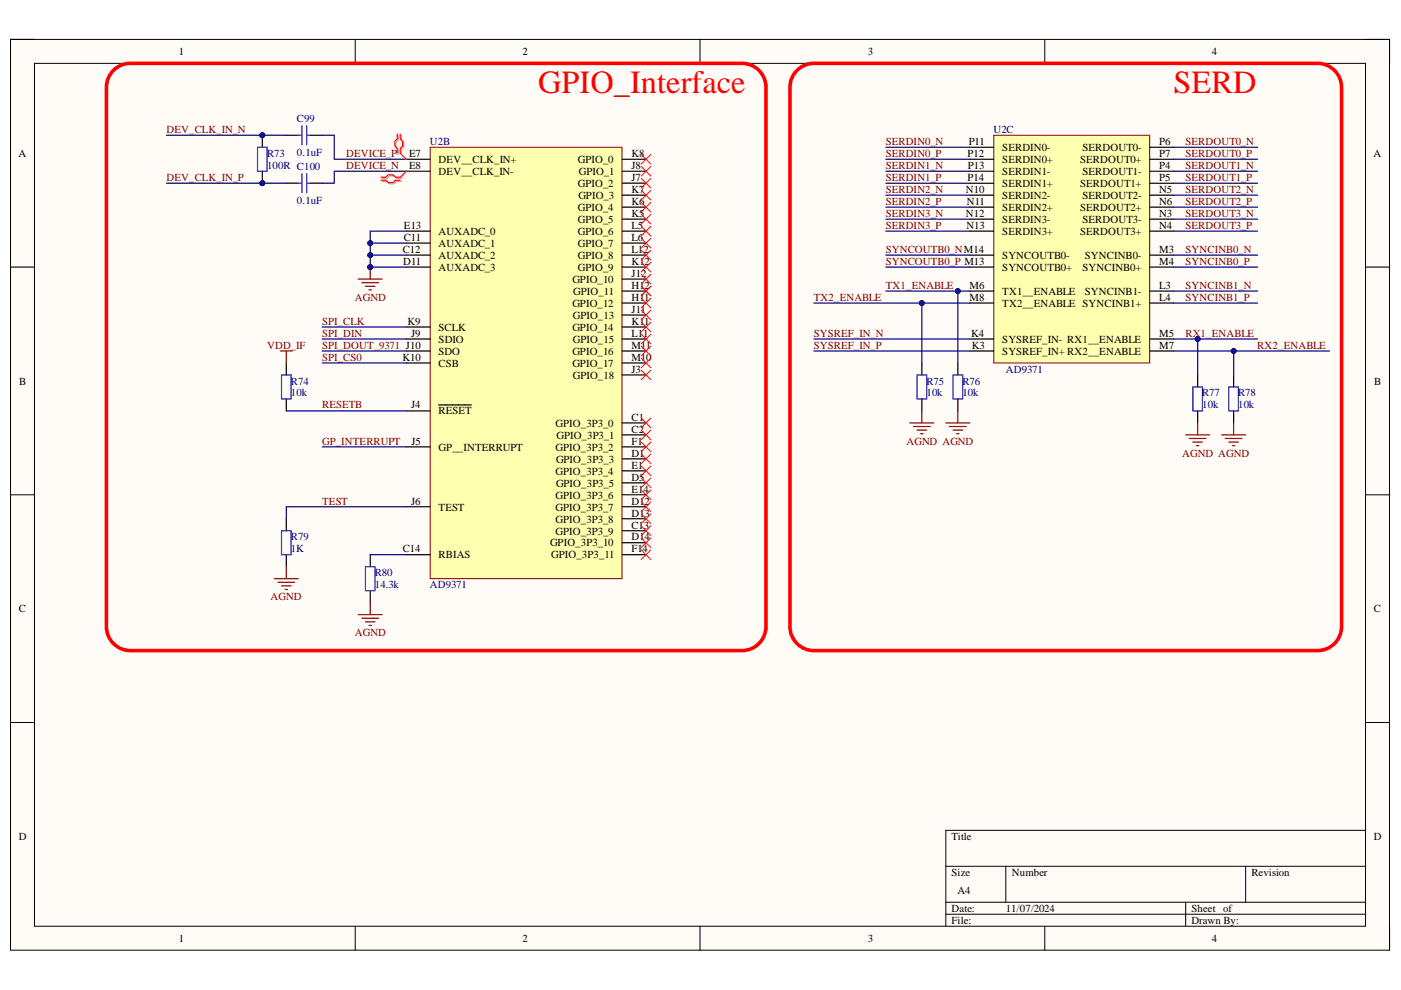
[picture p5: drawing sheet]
<svg xmlns="http://www.w3.org/2000/svg" width="297mm" height="210mm" viewBox="0 0 297 210" stroke-linecap="round" stroke-linejoin="round" font-family="sans-serif">
<path d="M2.2 8.4h292.4v193.1h-292.4z" fill-rule="evenodd" fill="#fffcf8"/>
<path d="M2.2 8.4h292.4v193.1h-292.4z" fill="none" stroke="#000" stroke-width=".21"/>
<path d="M7.3 13.4h282.2v183h-282.2z" fill-rule="evenodd" fill="#fffcf8"/>
<g fill="none" stroke="#000" stroke-width=".21">
<path d="M2.2 8.4h5.1M7.3 13.4h282.2v183h-282.2zM75.3 8.4v5M148.4 8.4v5M221.5 8.4v5M289.5 8.4h5.1v5M2.2 56.6h5.1M289.5 56.6h5.1M2.2 104.9h5.1M289.5 104.9h5.1M2.2 153.2h5.1M289.5 153.2h5.1"/>
<path d="M289.5 176.1h-89v20.3M75.3 196.4v5.1M148.4 196.4v5.1M200.5 183.7h89M200.5 191.3h89M200.5 193.8h89M213.3 183.7v7.6M221.5 196.4v5.1M251.4 191.3v5.1M264.1 183.7v7.6M294.6 196.4v5.1"/>
</g>
<path d="M91.2 31.2h40.7v91.5h-40.7z" fill-rule="evenodd" fill="#ffffb0"/>
<path d="M91.2 31.2h40.7v91.5h-40.7z" fill="none" stroke="#800000" stroke-width=".21"/>
<g fill="none" stroke="#000" stroke-width=".25">
<path d="M60.7 38.8h2.5M60.7 28.7h2.5M65.8 38.8h2.5M65.8 28.7h2.5M86.1 33.8h5.1M86.1 36.3h5.1M131.9 33.8h5.1M131.9 36.3h5.1M131.9 38.8h5.1M86.1 51.5h5.1M86.1 54.1h5.1M86.1 56.6h5.1"/>
<path d="M86.1 49h5.1M131.9 51.5h5.1M131.9 54.1h5.1M131.9 56.6h5.1M131.9 49h5.1M131.9 59.2h5.1M131.9 46.5h5.1M131.9 43.9h5.1M131.9 41.4h5.1M86.1 71.9h5.1M86.1 74.4h5.1M86.1 69.3h5.1"/>
<path d="M86.1 77h5.1M131.9 64.3h5.1M131.9 61.7h5.1M131.9 79.5h5.1M131.9 71.9h5.1M131.9 74.4h5.1M131.9 66.8h5.1M131.9 69.3h5.1M131.9 77h5.1M86.1 94.7h5.1M86.1 87.1h5.1M93 85.9h7"/>
<path d="M131.9 89.7h5.1M131.9 92.2h5.1M131.9 97.3h5.1M131.9 99.8h5.1M131.9 94.7h5.1M86.1 117.6h5.1M86.1 107.4h5.1M131.9 112.5h5.1M131.9 117.6h5.1M131.9 102.4h5.1M131.9 107.4h5.1M131.9 110h5.1"/>
<path d="M131.9 115.1h5.1M131.9 104.9h5.1"/>
</g>
<path d="M54.6 31.2h2v5.1h-2zM63.2 28.7h.8M63.2 38.8h.8M64 26.6v4.1M64 36.8v4.1M65 26.6v4.1M65 36.8v4.1M65 28.7h.8M65 38.8h.8" fill="none" stroke="#00f" stroke-width=".25"/>
<path d="M76 59.2h5M76.7 59.9h3.6M78.5 56.6v2.6M77.5 60.7h2M78.2 61.5h.6" fill="none" stroke="#800000" stroke-width=".25"/>
<circle cx="78.5" cy="56.6" r=".51" fill="#000080"/>
<circle cx="78.5" cy="56.6" r=".51" fill="none" stroke="#000080" stroke-width=".21"/>
<path d="M60.7 77v2.5M60.7 84.6v2.5M60.7 110v2.5M60.7 117.6v2.6M78.5 117.6v2.6M78.5 125.2v2.6" fill="none" stroke="#000" stroke-width=".25"/>
<path d="M59.7 79.5h2v5.1h-2zM59.7 112.5h2v5.1h-2zM77.5 120.2h2v5h-2z" fill="none" stroke="#00f" stroke-width=".25"/>
<path d="M59.4 74.4h2.6M60.7 74.4v2.6M58.2 122.7h5M58.9 123.5h3.6M59.7 124.2h2M60.4 125h.6M60.7 120.2v2.5M76 130.3h5M76.7 131.1h3.6M77.5 131.8h2M78.2 132.6h.6M78.5 127.8v2.5" fill="none" stroke="#800000" stroke-width=".25"/>
<g fill="none" stroke="#f00" stroke-width=".21">
<path d="M136 88.6l2 2.1M136 91.2l2 2M136 93.7l2 2.1M136 96.3l2 2M136 98.8l2 2M138 88.6l-2 2.1M138 91.2l-2 2M138 93.7l-2 2.1M138 96.3l-2 2M138 98.8l-2 2M136 101.4l2 2M136 103.9l2 2"/>
<path d="M136 106.4l2 2.1M136 109l2 2M136 111.5l2 2M136 114.1l2 2M136 116.6l2 2M138 101.4l-2 2M138 103.9l-2 2M138 106.4l-2 2.1M138 109l-2 2M138 111.5l-2 2M138 114.1l-2 2M138 116.6l-2 2"/>
</g>
<path d="M210.7 28.7h33.1v48.3h-33.1z" fill-rule="evenodd" fill="#ffffb0"/>
<path d="M210.7 28.7h33.1v48.3h-33.1z" fill="none" stroke="#800000" stroke-width=".21"/>
<g fill="none" stroke="#000" stroke-width=".25">
<path d="M205.6 36.3h5.1M205.6 38.8h5.1M205.6 31.2h5.1M205.6 33.8h5.1M243.8 36.3h5M243.8 38.8h5M243.8 31.2h5M243.8 33.8h5M205.6 54.1h5.1M205.6 56.6h5.1M205.6 46.5h5.1M205.6 49h5.1"/>
<path d="M205.6 41.4h5.1M205.6 43.9h5.1M243.8 54.1h5M243.8 56.6h5M243.8 46.5h5M243.8 49h5M243.8 41.4h5M243.8 43.9h5M195.4 77v2.5M203.1 77v2.5M205.6 74.4h5.1M205.6 71.9h5.1"/>
<path d="M205.6 61.7h5.1M205.6 64.3h5.1M243.8 74.4h5M243.8 71.9h5M243.8 61.7h5M243.8 64.3h5M253.9 79.5v2.5M261.6 79.5v2.5M195.4 84.6v2.5M203.1 84.6v2.5M253.9 87.1v2.6M261.6 87.1v2.6"/>
</g>
<path d="M194.4 79.5h2.1v5.1h-2.1zM202.1 79.5h2v5.1h-2zM252.9 82h2v5.1h-2zM260.5 82h2.1v5.1h-2.1z" fill="none" stroke="#00f" stroke-width=".25"/>
<g fill="none" stroke="#800000" stroke-width=".25">
<path d="M192.9 89.7h5.1M193.7 90.4h3.5M194.4 91.2h2.1M195.2 92h.5M195.4 87.1v2.6M200.5 89.7h5.1M201.3 90.4h3.6M202.1 91.2h2M202.8 92h.5M203.1 87.1v2.6M251.4 92.2h5.1M252.1 93h3.6"/>
<path d="M252.9 93.7h2M253.7 94.5h.5M253.9 89.7v2.5M259 92.2h5.1M259.8 93h3.5M260.5 93.7h2.1M261.3 94.5h.5M261.6 89.7v2.5"/>
</g>
<path d="M35.3 38.8h25.4M35.3 28.7h25.4M68.3 28.7h2.6v5.1h15.2M86.1 36.3h-15.2v2.5h-2.6M78.5 51.5h7.6" fill="none" stroke="#000080" stroke-width=".25"/>
<circle cx="78.5" cy="51.5" r=".51" fill="#000080"/>
<circle cx="78.5" cy="51.5" r=".51" fill="none" stroke="#000080" stroke-width=".21"/>
<path d="M78.5 54.1h7.6" fill="none" stroke="#000080" stroke-width=".25"/>
<circle cx="78.5" cy="54.1" r=".51" fill="#000080"/>
<circle cx="78.5" cy="54.1" r=".51" fill="none" stroke="#000080" stroke-width=".21"/>
<path d="M78.5 56.6h7.6" fill="none" stroke="#000080" stroke-width=".25"/>
<circle cx="78.5" cy="56.6" r=".51" fill="#000080"/>
<circle cx="78.5" cy="56.6" r=".51" fill="none" stroke="#000080" stroke-width=".21"/>
<g fill="none" stroke="#000080" stroke-width=".25">
<path d="M187.8 54.1h17.8M187.8 56.6h17.8M248.8 54.1h17.8M248.8 56.6h17.8M68.3 77h17.8M68.3 74.4h17.8M68.3 71.9h17.8M68.3 69.3h17.8M172.6 74.4h33M172.6 71.9h33M248.8 61.7h17.8M248.8 64.3h17.8"/>
<path d="M253.9 71.9v7.6M60.7 87.1h25.4M68.3 94.7h17.8M78.5 117.6h7.6"/>
</g>
<circle cx="253.9" cy="71.9" r=".51" fill="#000080"/>
<circle cx="253.9" cy="71.9" r=".51" fill="none" stroke="#000080" stroke-width=".21"/>
<path d="M261.6 74.4v5.1" fill="none" stroke="#000080" stroke-width=".25"/>
<circle cx="261.6" cy="74.4" r=".51" fill="#000080"/>
<circle cx="261.6" cy="74.4" r=".51" fill="none" stroke="#000080" stroke-width=".21"/>
<path d="M195.4 64.3v12.7" fill="none" stroke="#000080" stroke-width=".25"/>
<circle cx="195.4" cy="64.3" r=".51" fill="#000080"/>
<circle cx="195.4" cy="64.3" r=".51" fill="none" stroke="#000080" stroke-width=".21"/>
<path d="M203.1 61.7v15.3" fill="none" stroke="#000080" stroke-width=".25"/>
<circle cx="203.1" cy="61.7" r=".51" fill="#000080"/>
<circle cx="203.1" cy="61.7" r=".51" fill="none" stroke="#000080" stroke-width=".21"/>
<g fill="none" stroke="#000080" stroke-width=".25">
<path d="M187.8 31.2h17.8M187.8 33.8h17.8M187.8 36.3h17.8M187.8 38.8h17.8M248.8 31.2h17.8M248.8 33.8h17.8M248.8 36.3h17.8M248.8 38.8h17.8M187.8 49h17.8M187.8 41.4h17.8M187.8 43.9h17.8M187.8 46.5h17.8"/>
<path d="M248.8 49h17.8M248.8 41.4h17.8M248.8 43.9h17.8M248.8 46.5h17.8M172.6 64.3h33M86.1 107.4h-25.4v2.6"/>
</g>
<circle cx="195.4" cy="64.3" r=".51" fill="#000080"/>
<circle cx="195.4" cy="64.3" r=".51" fill="none" stroke="#000080" stroke-width=".21"/>
<path d="M187.8 61.7h17.8" fill="none" stroke="#000080" stroke-width=".25"/>
<circle cx="203.1" cy="61.7" r=".51" fill="#000080"/>
<circle cx="203.1" cy="61.7" r=".51" fill="none" stroke="#000080" stroke-width=".21"/>
<path d="M248.8 74.4h33.1" fill="none" stroke="#000080" stroke-width=".25"/>
<circle cx="261.6" cy="74.4" r=".51" fill="#000080"/>
<circle cx="261.6" cy="74.4" r=".51" fill="none" stroke="#000080" stroke-width=".21"/>
<path d="M248.8 71.9h17.8" fill="none" stroke="#000080" stroke-width=".25"/>
<circle cx="253.9" cy="71.9" r=".51" fill="#000080"/>
<circle cx="253.9" cy="71.9" r=".51" fill="none" stroke="#000080" stroke-width=".21"/>
<path d="M86.1 49h-7.6v7.6" fill="none" stroke="#000080" stroke-width=".25"/>
<circle cx="78.5" cy="56.6" r=".51" fill="#000080"/>
<circle cx="78.5" cy="56.6" r=".51" fill="none" stroke="#000080" stroke-width=".21"/>
<circle cx="78.5" cy="54.1" r=".51" fill="#000080"/>
<circle cx="78.5" cy="54.1" r=".51" fill="none" stroke="#000080" stroke-width=".21"/>
<circle cx="78.5" cy="51.5" r=".51" fill="#000080"/>
<circle cx="78.5" cy="51.5" r=".51" fill="none" stroke="#000080" stroke-width=".21"/>
<path d="M23.8 15.2a5.1 5.1 0 0 1 3.9-1.8h129.6a5.1 5.1 0 0 1 5.1 5.1v114.4a5.1 5.1 0 0 1-5.1 5h-129.6a5.1 5.1 0 0 1-5.1-5v-114.4a5.1 5.1 0 0 1 1.2-3.3zM169.3 14.6a5 5 0 0 1 3.3-1.2h106.8a5.1 5.1 0 0 1 5 5.1v114.4a5.1 5.1 0 0 1-5 5h-106.8a5.1 5.1 0 0 1-5.1-5v-114.4a5.1 5.1 0 0 1 1.8-3.9z" fill="none" stroke="#f00" stroke-width=".76"/>
<g fill="none" stroke="#f00" stroke-width=".21">
<path d="M84.9 32.5l1.2 1.3M86.1 36.3l-1.2 1.3M136 32.7l2 2.1M136 35.3l2 2M136 37.8l2 2.1M138 32.7l-2 2.1M138 35.3l-2 2M138 37.8l-2 2.1M136 40.4l2 2M136 42.9l2 2M136 45.5l2 2M136 48l2 2"/>
<path d="M136 50.5l2 2.1M136 53.1l2 2M136 55.6l2 2M136 58.2l2 2M138 40.4l-2 2M138 42.9l-2 2M138 45.5l-2 2M138 48l-2 2M138 50.5l-2 2.1M138 53.1l-2 2M138 55.6l-2 2M138 58.2l-2 2"/>
<path d="M136 60.7l2 2M136 63.2l2 2.1M136 65.8l2 2M136 68.3l2 2M136 70.9l2 2M136 73.4l2 2M136 75.9l2 2.1M136 78.5l2 2M138 60.7l-2 2M138 63.2l-2 2.1M138 65.8l-2 2M138 68.3l-2 2"/>
<path d="M138 70.9l-2 2M138 73.4l-2 2M138 75.9l-2 2.1M138 78.5l-2 2"/>
</g>
<path d="M81 38.5h1.1l.5 .5h1l.5-.5h1M81 37.8h1.1l.5-.5h1l.5 .5h1M84.5 28.7v1l-.5 .5v1l.5 .5v1M85.1 28.7v1l.5 .5v1l-.5 .5v1" fill="none" stroke="#d0a19e" stroke-width=".25"/>
<path d="M85.1 32.7l1 1.1M86.1 36.3l-1 1.5" fill="none" stroke="#d0a19e" stroke-width=".21"/>
<path d="M80.8 38.2h1l.5 .5h1l.5-.5h1.1M80.8 37.6h1l.5-.5h1l.5 .5h1.1M84.2 28.4v1l-.5 .6v1l.5 .5v1M84.9 28.4v1l.5 .6v1l-.5 .5v1" fill="none" stroke="#f00" stroke-width=".25"/>
<g font-size="6.9" fill="#f00">
<text x="114.1" y="19.6">GPIO_Interface</text>
<text x="248.8" y="19.6">SERD</text>
</g>
<g font-size="3.5" fill="#000080">
<text x="54.7" y="30.7">PIR7302</text>
<text x="54.7" y="38.1">PIR7301</text>
</g>
<g font-size="2.3">
<text x="37.9" y="11.7">1</text>
<text x="110.8" y="11.7">2</text>
<text x="184" y="11.7">3</text>
<text x="256.9" y="11.7">4</text>
<text x="3.9" y="33.3">A</text>
<text x="86.7" y="33.3">E7</text>
<text x="86.7" y="35.9">E8</text>
<text x="93" y="34.6">DEV__CLK_IN+</text>
<text x="122.5" y="34.6">GPIO_0</text>
<text x="133.9" y="35.9">J8</text>
<text x="133.9" y="33.3">K8</text>
<text x="205.1" y="33.3">P12</text>
<text x="205.2" y="35.9">P13</text>
<text x="205.4" y="30.8">P11</text>
<text x="212.5" y="32">SERDIN0-</text>
<text x="212.5" y="34.6">SERDIN0+</text>
<text x="229" y="34.6">SERDOUT0+</text>
<text x="229.5" y="32">SERDOUT0-</text>
<text x="245.8" y="35.9">P4</text>
<text x="245.8" y="30.8">P6</text>
<text x="245.8" y="33.3">P7</text>
<text x="291.2" y="33.3">A</text>
<text x="93" y="37.1">DEV__CLK_IN-</text>
<text x="122.5" y="39.7">GPIO_2</text>
<text x="122.7" y="37.1">GPIO_1</text>
<text x="133.9" y="38.4">J7</text>
<text x="133.9" y="40.9">K7</text>
<text x="204.8" y="40.9">N10</text>
<text x="205.1" y="38.4">P14</text>
<text x="212.5" y="37.1">SERDIN1-</text>
<text x="212.5" y="39.7">SERDIN1+</text>
<text x="229" y="39.7">SERDOUT1+</text>
<text x="229.5" y="37.1">SERDOUT1-</text>
<text x="245.8" y="40.9">N5</text>
<text x="245.8" y="38.4">P5</text>
<text x="122.5" y="47.3">GPIO_5</text>
<text x="122.5" y="44.7">GPIO_4</text>
<text x="122.6" y="42.2">GPIO_3</text>
<text x="133.9" y="46">K5</text>
<text x="133.9" y="43.5">K6</text>
<text x="204.8" y="46">N12</text>
<text x="205" y="43.5">N11</text>
<text x="212.5" y="42.2">SERDIN2-</text>
<text x="212.5" y="44.7">SERDIN2+</text>
<text x="212.5" y="47.3">SERDIN3-</text>
<text x="229" y="44.7">SERDOUT2+</text>
<text x="229.5" y="47.3">SERDOUT3-</text>
<text x="229.5" y="42.2">SERDOUT2-</text>
<text x="245.8" y="46">N3</text>
<text x="245.8" y="43.5">N6</text>
<text x="85.4" y="53.6">C12</text>
<text x="85.6" y="51.1">C11</text>
<text x="85.6" y="48.5">E13</text>
<text x="93" y="52.3">AUXADC_1</text>
<text x="93" y="49.8">AUXADC_0</text>
<text x="122.5" y="49.8">GPIO_6</text>
<text x="122.5" y="52.3">GPIO_7</text>
<text x="133.9" y="48.5">L5</text>
<text x="133.9" y="51.1">L6</text>
<text x="133.9" y="53.6">L12</text>
<text x="204.9" y="48.5">N13</text>
<text x="212.5" y="49.8">SERDIN3+</text>
<text x="229" y="49.8">SERDOUT3+</text>
<text x="245.8" y="53.6">M3</text>
<text x="245.8" y="48.5">N4</text>
<text x="85.5" y="56.2">D11</text>
<text x="93" y="54.9">AUXADC_2</text>
<text x="93" y="57.4">AUXADC_3</text>
<text x="121.4" y="60">GPIO_10</text>
<text x="122.5" y="57.4">GPIO_9</text>
<text x="122.5" y="54.9">GPIO_8</text>
<text x="133.9" y="58.7">J12</text>
<text x="133.9" y="56.2">K12</text>
<text x="212.5" y="57.4">SYNCOUTB0+</text>
<text x="212.5" y="54.9">SYNCOUTB0-</text>
<text x="229.5" y="57.4">SYNCINB0+</text>
<text x="230" y="54.9">SYNCINB0-</text>
<text x="245.8" y="56.2">M4</text>
<text x="121.4" y="65">GPIO_12</text>
<text x="121.5" y="62.5">GPIO_11</text>
<text x="133.9" y="63.8">H11</text>
<text x="133.9" y="61.2">H12</text>
<text x="205.6" y="61.2">M6</text>
<text x="205.6" y="63.8">M8</text>
<text x="212.5" y="62.5">TX1__ENABLE</text>
<text x="212.5" y="65">TX2__ENABLE SYNCINB1+</text>
<text x="230" y="62.5">SYNCINB1-</text>
<text x="245.8" y="61.2">L3</text>
<text x="245.8" y="63.8">L4</text>
<text x="86.4" y="68.8">K9</text>
<text x="87.2" y="71.4">J9</text>
<text x="93" y="70.1">SCLK</text>
<text x="121.4" y="70.1">GPIO_14</text>
<text x="121.4" y="67.6">GPIO_13</text>
<text x="133.9" y="66.3">J11</text>
<text x="133.9" y="68.8">K11</text>
<text x="133.9" y="71.4">L11</text>
<text x="205.9" y="71.4">K4</text>
<text x="245.8" y="71.4">M5</text>
<text x="85.3" y="76.5">K10</text>
<text x="93" y="72.6">SDIO</text>
<text x="93" y="75.2">SDO</text>
<text x="93" y="77.7">CSB</text>
<text x="121.4" y="77.7">GPIO_17</text>
<text x="121.4" y="75.2">GPIO_16</text>
<text x="121.4" y="72.6">GPIO_15</text>
<text x="133.9" y="76.5">M10</text>
<text x="133.9" y="73.9">M11</text>
<text x="206.1" y="73.9">K3</text>
<text x="212.5" y="75.2">SYSREF_IN+ RX2__ENABLE</text>
<text x="212.5" y="72.6">SYSREF_IN- RX1__ENABLE</text>
<text x="245.8" y="73.9">M7</text>
<text x="4.1" y="81.5">B</text>
<text x="121.4" y="80.3">GPIO_18</text>
<text x="133.9" y="79">J3</text>
<text x="291.4" y="81.5">B</text>
<text x="87.2" y="86.6">J4</text>
<text x="93" y="87.9">RESET</text>
<text x="133.9" y="89.2">C1</text>
<text x="87.3" y="94.3">J5</text>
<text x="93" y="95.6">GP__INTERRUPT</text>
<text x="117.8" y="90.5">GPIO_3P3_0</text>
<text x="117.8" y="95.6">GPIO_3P3_2</text>
<text x="118" y="93">GPIO_3P3_1</text>
<text x="133.9" y="91.8">C2</text>
<text x="133.9" y="94.3">F1</text>
<text x="117.8" y="100.6">GPIO_3P3_4</text>
<text x="117.9" y="98.1">GPIO_3P3_3</text>
<text x="133.9" y="96.8">D1</text>
<text x="133.9" y="101.9">D5</text>
<text x="133.9" y="99.4">E1</text>
<text x="87.2" y="107">J6</text>
<text x="117.8" y="105.7">GPIO_3P3_6</text>
<text x="117.9" y="103.2">GPIO_3P3_5</text>
<text x="133.9" y="107">D12</text>
<text x="133.9" y="104.4">E14</text>
<text x="93" y="108.3">TEST</text>
<text x="117.8" y="113.3">GPIO_3P3_9</text>
<text x="117.8" y="108.3">GPIO_3P3_7</text>
<text x="117.8" y="110.8">GPIO_3P3_8</text>
<text x="133.9" y="112.1">C13</text>
<text x="133.9" y="109.5">D13</text>
<text x="85.4" y="117.1">C14</text>
<text x="93" y="118.4">RBIAS</text>
<text x="116.6" y="115.9">GPIO_3P3_10</text>
<text x="116.9" y="118.4">GPIO_3P3_11</text>
<text x="133.9" y="114.6">D14</text>
<text x="133.9" y="117.1">F14</text>
<text x="4" y="129.8">C</text>
<text x="291.3" y="129.8">C</text>
<text x="4" y="178.1">D</text>
<text x="201.8" y="178.1">Title</text>
<text x="291.3" y="178.1">D</text>
<text x="201.8" y="185.7">Size</text>
<text x="214.5" y="185.7">Number</text>
<text x="265.3" y="185.7">Revision</text>
<text x="203" y="189.5">A4</text>
<text x="201.8" y="193.3">Date:</text>
<text x="201.8" y="195.9">File:</text>
<text x="213.3" y="193.3">11/07/2024</text>
<text x="252.6" y="193.3">Sheet of</text>
<text x="252.6" y="195.9">Drawn By:</text>
<text x="37.9" y="199.7">1</text>
<text x="110.8" y="199.7">2</text>
<text x="184" y="199.7">3</text>
<text x="256.9" y="199.7">4</text>
</g>
<g font-size="2.3" fill="#800000">
<text x="35.3" y="28.2">DEV_CLK_IN_N</text>
<text x="73.4" y="33.3">DEVICE_P</text>
<text x="73.4" y="35.9">DEVICE_N</text>
<text x="187.8" y="30.8">SERDIN0_N</text>
<text x="187.8" y="33.3">SERDIN0_P</text>
<text x="187.8" y="35.9">SERDIN1_N</text>
<text x="251.3" y="30.8">SERDOUT0_N</text>
<text x="251.3" y="33.3">SERDOUT0_P</text>
<text x="251.3" y="35.9">SERDOUT1_N</text>
<text x="35.3" y="38.4">DEV_CLK_IN_P</text>
<text x="187.8" y="38.4">SERDIN1_P</text>
<text x="187.8" y="40.9">SERDIN2_N</text>
<text x="251.3" y="38.4">SERDOUT1_P</text>
<text x="251.3" y="40.9">SERDOUT2_N</text>
<text x="187.8" y="43.5">SERDIN2_P</text>
<text x="187.8" y="46">SERDIN3_N</text>
<text x="251.3" y="43.5">SERDOUT2_P</text>
<text x="251.3" y="46">SERDOUT3_N</text>
<text x="187.8" y="48.5">SERDIN3_P</text>
<text x="187.8" y="53.6">SYNCOUTB0_NM14</text>
<text x="251.3" y="48.5">SERDOUT3_P</text>
<text x="251.3" y="53.6">SYNCINB0_N</text>
<text x="187.8" y="56.2">SYNCOUTB0_P M13</text>
<text x="251.3" y="56.2">SYNCINB0_P</text>
<text x="75.2" y="63.8">AGND</text>
<text x="172.6" y="63.8">TX2_ENABLE</text>
<text x="187.8" y="61.2">TX1_ENABLE</text>
<text x="251.3" y="63.8">SYNCINB1_P</text>
<text x="251.3" y="61.2">SYNCINB1_N</text>
<text x="68.3" y="68.8">SPI_CLK</text>
<text x="68.3" y="71.4">SPI_DIN</text>
<text x="172.6" y="71.4">SYSREF_IN_N</text>
<text x="251.3" y="71.4">RX1_ENABLE</text>
<text x="56.6" y="73.9">VDD_IF</text>
<text x="68.3" y="73.9">SPI_DOUT_9371 J10</text>
<text x="68.3" y="76.5">SPI_CS0</text>
<text x="172.6" y="73.9">SYSREF_IN_P</text>
<text x="266.6" y="73.9">RX2_ENABLE</text>
<text x="68.3" y="86.6">RESETB</text>
<text x="68.3" y="94.3">GP_INTERRUPT</text>
<text x="192.2" y="94.3">AGND AGND</text>
<text x="250.7" y="96.8">AGND AGND</text>
<text x="68.3" y="107">TEST</text>
<text x="57.4" y="127.3">AGND</text>
<text x="75.2" y="134.9">AGND</text>
</g>
<g font-size="2.3" fill="#000080">
<text x="63" y="25.9">C99</text>
<text x="210.6" y="28.2">U2C</text>
<text x="56.6" y="35.9">100R C100</text>
<text x="56.6" y="33.3">R73</text>
<text x="63" y="33.1">0.1uF</text>
<text x="91.1" y="30.8">U2B</text>
<text x="63" y="43.2">0.1uF</text>
<text x="61.7" y="81.5">R74</text>
<text x="196.4" y="81.5">R75</text>
<text x="204" y="81.5">R76</text>
<text x="213.3" y="79">AD9371</text>
<text x="61.7" y="84.1">10k</text>
<text x="196.4" y="84.1">10k</text>
<text x="204" y="84.1">10k</text>
<text x="254.9" y="86.6">10k</text>
<text x="254.9" y="84.1">R77</text>
<text x="262.5" y="86.6">10k</text>
<text x="262.5" y="84.1">R78</text>
<text x="61.7" y="117.1">1K</text>
<text x="61.7" y="114.6">R79</text>
<text x="79.5" y="124.7">14.3k</text>
<text x="79.5" y="122.2">R80</text>
<text x="91.1" y="124.7">AD9371</text>
</g>
</svg>
